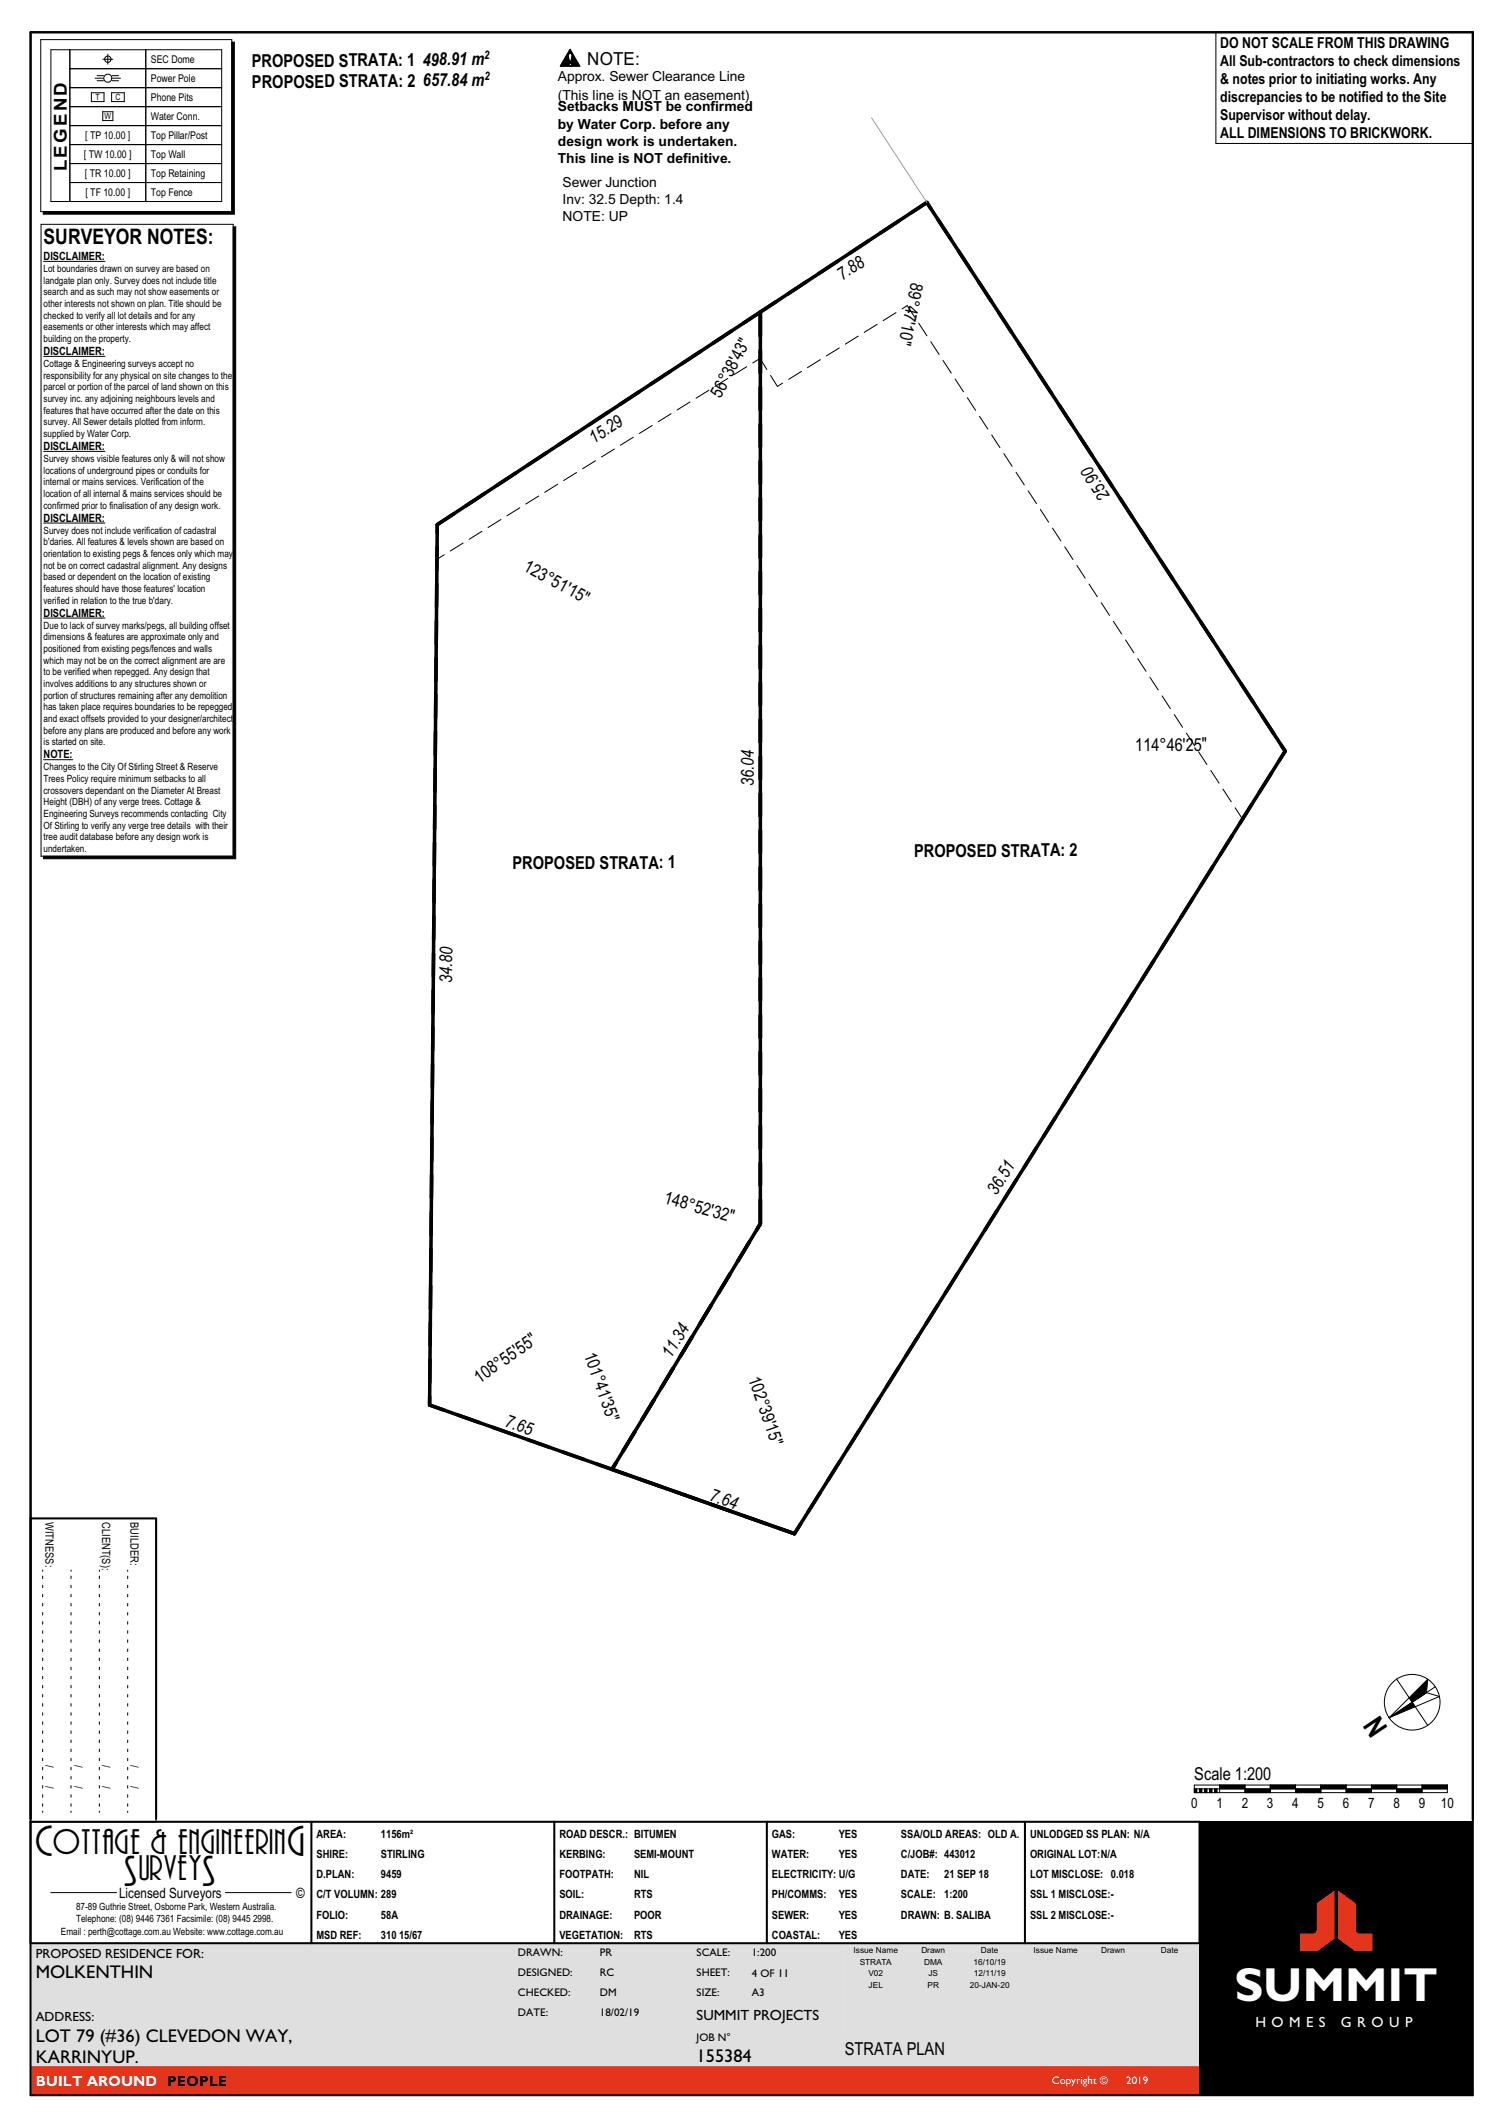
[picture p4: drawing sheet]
<svg xmlns="http://www.w3.org/2000/svg" width="297mm" height="420mm" viewBox="0 0 297 420" stroke-linecap="round" stroke-linejoin="round" font-family="sans-serif">
<path d="M167 384.1h70.1v18.6h-70.1z" fill-rule="evenodd" fill="#dfdfdf"/>
<!-- layer: O__TITLE -->
<path d="M6.1 408.4h231v5.7h-231z" fill-rule="evenodd" fill="#e3351c"/>
<path d="M6.1 384.1h160.9v18.6h70.1v5.7h-231z" fill-rule="evenodd" fill="#dfdfdf"/>
<path d="M237.1 360.1h54v54h-54z" fill-rule="evenodd" fill="#000"/>
<g fill="#e3351c">
<path d="M260.2 376.2l3.5-2.5v9.5l-3.4 2.5h-3.4v-3.5h2.6l.6-.4 .1-.3z" fill-rule="evenodd"/>
<path d="M264.4 373.7l3.5 2.5v5.3l.1 .3 .6 .4h2.6v3.5h-3.4l-3.4-2.5z" fill-rule="evenodd"/>
</g>
<g fill="none" stroke="#000" stroke-width=".2">
<path d="M240.3 6.4h50.7v22h-50.7zM6 300.1h24.8v60h-24.8zM8.4 310.3v.3M8.4 311.5v.5M8.4 313.3v.5M8.4 315.1v.5M8.4 316.9v.5M8.4 318.7v.5M14 310.3v.3M14 311.5v.5M14 313.3v.5M14 315.1v.5"/>
<path d="M14 316.9v.5M14 318.7v.5M19.6 310.3v.3M19.6 311.5v.5M19.6 313.3v.5M19.6 315.1v.5M19.6 316.9v.5M19.6 318.7v.5M25.2 310.3v.3M25.2 311.5v.5M25.2 313.3v.5M25.2 315.1v.5"/>
<path d="M25.2 316.9v.5M25.2 318.7v.5M8.4 320.5v.5M8.4 322.3v.5M8.4 324.1v.5M8.4 325.9v.5M8.4 327.7v.5M8.4 329.5v.5M8.4 331.3v.5M8.4 333.1v.5M8.4 334.9v.5M8.4 336.7v.5"/>
<path d="M8.4 338.5v.5M14 320.5v.5M14 322.3v.5M14 324.1v.5M14 325.9v.5M14 327.7v.5M14 329.5v.5M14 331.3v.5M14 333.1v.5M14 334.9v.5M14 336.7v.5M14 338.5v.5"/>
<path d="M19.6 320.5v.5M19.6 322.3v.5M19.6 324.1v.5M19.6 325.9v.5M19.6 327.7v.5M19.6 329.5v.5M19.6 331.3v.5M19.6 333.1v.5M19.6 334.9v.5M19.6 336.7v.5M19.6 338.5v.5M25.2 320.5v.5"/>
<path d="M25.2 322.3v.5M25.2 324.1v.5M25.2 325.9v.5M25.2 327.7v.5M25.2 329.5v.5M25.2 331.3v.5M25.2 333.1v.5M25.2 334.9v.5M25.2 336.7v.5M25.2 338.5v.5M8.4 340.3v.5M8.4 342.1v.5"/>
<path d="M8.4 343.9v.5M8.4 345.7v.5M8.4 347.5v.5M8.4 349.3v.5M8.4 351.1v.5M8.4 352.9v.5M8.4 354.7v.5M8.4 356.5v.5M8.4 358v.2M14 340.3v.5M14 342.1v.5M14 343.9v.5"/>
<path d="M14 345.7v.5M14 347.5v.5M14 349.3v.5M14 351.1v.5M14 352.9v.5M14 354.7v.5M14 356.5v.5M14 358v.2M19.6 340.3v.5M19.6 342.1v.5M19.6 343.9v.5M19.6 345.7v.5"/>
<path d="M19.6 347.5v.5M19.6 349.3v.5M19.6 351.1v.5M19.6 352.9v.5M19.6 354.7v.5M19.6 356.5v.5M19.6 358v.2M25.2 340.3v.5M25.2 342.1v.5M25.2 343.9v.5M25.2 345.7v.5M25.2 347.5v.5"/>
<path d="M25.2 349.3v.5M25.2 351.1v.5M25.2 352.9v.5M25.2 354.7v.5M25.2 356.5v.5M25.2 358v.2M10 374.1h13M44.5 374.1h13"/>
</g>
<path d="M6 6.4h285v407.7h-285zM6 360.1h231v24h-231M61.5 360.1v24M109.5 360.1v24M151.5 360.1v24M202.5 360.1v24" fill="none" stroke="#000" stroke-width=".4"/>
<!-- layer: 1 SITE 07_strata -->
<g fill="none" stroke="#000" stroke-width=".7">
<path d="M153.3 59.6l-6.4 4.3M159.4 55.6l-3.7 2.5M165.5 51.6l-3.7 2.5M171.6 47.6l-3.7 2.5M177.7 43.6l-3.7 2.5M183.9 41.2l-.8-1.2-3 2M185.4 43.5l2.5 3.7M189.4 49.6l2.4 3.7M193.4 55.7l2.4 3.7M126.3 77.4l-3.8 2.5M132.4 73.4l-3.8 2.5M138.5 69.4l-3.8 2.5"/>
<path d="M144.6 65.4l-3.8 2.5M150.2 61.7v4.7M150.2 69.2v4.5M150.2 76.5v4.5M197.4 61.8l2.4 3.8M201.4 67.9l2.4 3.8M205.3 74l2.5 3.8M95.8 97.5l-3.7 2.5M101.9 93.5l-3.7 2.5M108 89.5l-3.7 2.5M114.1 85.5l-3.7 2.4M120.2 81.4l-3.8 2.5"/>
<path d="M150.2 83.8v4.5M150.2 91.1v4.5M150.2 98.4v4.5M209.3 80.1l2.5 3.8M213.3 86.2l2.5 3.8M217.3 92.4l2.5 3.7M221.3 98.5l2.5 3.7M86.3 115.5v4.5M86.4 108.2l-.1 4.5M89.7 101.5l-3.3 2.2v1.7M150.2 105.7v4.5M150.2 113v4.5"/>
<path d="M225.3 104.6l2.5 3.7M229.3 110.7l2.5 3.8M233.3 116.8l2.4 3.8M86.1 137.4v4.5M86.2 130.1l-.1 4.5M86.2 122.8v4.5M150.2 120.3v4.5M150.2 127.6v4.5M150.2 134.9v4.5M237.3 122.9l2.4 3.8M241.3 129l2.4 3.8M245.3 135.1l2.4 3.8"/>
<path d="M85.9 159.3v4.5M86 152l-.1 4.5M86.1 144.7l-.1 4.5M150.2 142.2v4.5M150.2 149.5v4.5M150.2 156.8v4.5M247.4 158.9l-2.4 3.9M249.2 141.3l2.5 3.7M251.3 152.8l-2.4 3.8M253.2 147.3l.8 1.2-1.3 1.9M85.8 173.9v4.5M85.9 166.6l-.1 4.5"/>
<path d="M150.2 164.1v4.5M150.2 171.4v4.5M150.2 178.7v4.5M235.7 177.5l-2.3 3.8M239.6 171.3l-2.4 3.8M243.5 165.1l-2.4 3.8M85.6 195.8v4.5M85.7 188.5l-.1 4.5M85.7 181.2v4.5M150.2 186v4.5M150.2 193.3v4.5M224.1 196.1l-2.4 3.8"/>
<path d="M228 189.9l-2.4 3.8M231.9 183.7l-2.4 3.8M85.4 217.6v4.5M85.5 210.3l-.1 4.5M85.5 203.1v4.4M150.2 200.6v4.5M150.2 207.9v4.5M150.2 215.2v4.5M212.5 214.6l-2.4 3.8M216.4 208.4l-2.4 3.8M220.2 202.2l-2.4 3.9M85.2 239.5v4.5"/>
<path d="M85.3 232.2l-.1 4.5M85.4 224.9l-.1 4.5M150.2 237.1v4.8l-.7 1.2M150.2 222.5v4.5M150.2 229.8v4.5M197 239.4l-2.4 3.8M200.8 233.2l-2.3 3.8M204.7 227l-2.4 3.8M208.6 220.8l-2.4 3.8M85.1 254.1v4.5M85.2 246.8l-.1 4.5M140.5 258l-2.3 3.8"/>
<path d="M144.3 251.7l-2.3 3.9M148.1 245.5l-2.3 3.8M185.3 257.9l-2.4 3.8M189.2 251.7l-2.4 3.8M193.1 245.5l-2.4 3.9M84.9 276v1.7l2.9 1M85 268.7l-.1 4.5M85 261.4v4.5M90.5 279.7l4.2 1.5M129.2 276.7l-2.3 3.9M133 270.5l-2.3 3.8M136.8 264.2l-2.4 3.9"/>
<path d="M173.7 276.5l-2.4 3.8M177.6 270.3l-2.4 3.8M181.5 264.1l-2.4 3.8M97.4 282.1l4.2 1.5M104.2 284.5l4.3 1.5M111.1 287l4.3 1.5M118 289.4l5.9 2.1M121.7 289.2l-.8 1.2M125.4 283l-2.3 3.8M126.5 292.4l4.3 1.5M133.4 294.8l4.2 1.5M140.3 297.2l4.2 1.5"/>
<path d="M147.2 299.7l4.2 1.5M162.1 295l-2.4 3.8M165.9 288.8l-2.3 3.8M169.8 282.6l-2.4 3.9M158.2 301.2l-1.2 1.9-3-1"/>
</g>
<!-- layer: O__SITE_TITLE -->
<g fill="#000">
<path d="M274.5 339.5l4.6-3.1 .6 .9z"/>
<path d="M8.6 41.8h37.2v-33.5h.5v34h-37.7z" fill-rule="evenodd"/>
<path d="M46.1 44.8h.5v124.9h-38v-.5h37.5z" fill-rule="evenodd"/>
<path d="M278.5 335.6l3.6-3.7-.2 2.6-2.8 1.9z" fill-rule="evenodd"/>
<path d="M236 353.6h.5v.7h-.5z" fill-rule="evenodd"/>
<path d="M237 353.6h.5v.7h-.5z" fill-rule="evenodd"/>
<path d="M238 353.6h.5v.7h-.5z" fill-rule="evenodd"/>
<path d="M239 353.6h.5v.7h-.5z" fill-rule="evenodd"/>
<path d="M240 353.6h.5v.7h-.5z" fill-rule="evenodd"/>
<path d="M241 352.8h5v.8h-5z" fill-rule="evenodd"/>
<path d="M246 353.6h5v.7h-5z" fill-rule="evenodd"/>
<path d="M251 352.8h5v.8h-5z" fill-rule="evenodd"/>
<path d="M256 353.6h5v.7h-5z" fill-rule="evenodd"/>
<path d="M261 352.8h5v.8h-5z" fill-rule="evenodd"/>
<path d="M266 353.6h5v.7h-5z" fill-rule="evenodd"/>
<path d="M271 352.8h5v.8h-5z" fill-rule="evenodd"/>
<path d="M276 353.6h5v.7h-5z" fill-rule="evenodd"/>
<path d="M281 352.8h5v.8h-5z" fill-rule="evenodd"/>
</g>
<g fill="none" stroke="#000" stroke-width=".2">
<path d="M8.1 7.8h37.7v34h-37.7zM10.1 9.8h33.7v30h-33.7zM13.8 13.6h30M13.8 9.8v30M13.8 17.3h30M18.1 18.3h2.5v1.8h-2.5zM18.8 15.5h1.5M19.2 15h1.2M19.2 16h1.2M20.3 11.7h2M21.3 10.7v2M22.1 18.3h2.5v1.8h-2.5z"/>
<path d="M22.2 15h1.2M22.2 16h1.2M22.3 15.5h1.5M28.8 9.8v30M45.8 8.3h.5v34h-37.7v-.5M13.8 21.1h30M13.8 24.8h30M13.8 28.6h30M13.8 32.3h30M13.8 36.1h30M20.3 22.1h2v1.7h-2zM8.1 44.3h38v124.9h-38z"/>
<path d="M8.6 51.7h12.1M46.1 44.8h.5v124.9h-38v-.5M8.6 70.4h12.1M8.6 89.2h12.1M8.6 103.4h12.1M8.6 122.2h12.1M8.6 150.2h5.8M276 331.9a5.5 5.5 0 0 1 7.6 1.5 5.5 5.5 0 0 1-1.5 7.6M276 331.9a5.5 5.5 0 0 0-1.5 7.6 5.5 5.5 0 0 0 7.6 1.5M276 331.9l6.1 9.1M281.9 334.5l2.5 .8-9.9 4.2M281.9 334.5l-7.4 5"/>
<path d="M281.9 334.5l.2-2.6-7.6 7.6M283.6 333.4l-3.4 2.3M236 352.8h50v1.5h-50zM236 353.6h50M236.5 353.6v.7M237 353.6v.7M237.5 353.6v.7M238 353.6v.7M238.5 353.6v.7M239 353.6v.7M239.5 353.6v.7M240 353.6v.7"/>
<path d="M240.5 353.6v.7M241 352.8v1.5M246 352.8v1.5M251 352.8v1.5M256 352.8v1.5M261 352.8v1.5M266 352.8v1.5M271 352.8v1.5M276 352.8v1.5M281 352.8v1.5"/>
<circle cx="21.3" cy="15.5" r=".8"/>
<circle cx="21.3" cy="11.7" r=".63"/>
</g>
<g fill="none" stroke="#000" stroke-width=".2">
<path d="M110.8 13h3.7M110.8 12.9h1.7M110.9 12.7h1.5M110.9 12.6h1.5M111 12.5h1.5M111.1 12.4h3.1M111.1 12.3h3M111.2 12.2h2.8M111.3 12.1h1.2M111.3 12h1.1M111.4 11.9h1.1M111.5 11.8h.9"/>
<path d="M111.5 11.7h.9M111.6 11.6h.8M111.6 11.4h.8M111.7 11.3h.6M111.7 11.2h.6M111.9 11h.4M112 10.9h.3M112 10.8h.3M112.1 10.7h.3M112.2 10.6h.9M112.2 10.5h.9M112.3 11v.1h-.5"/>
<path d="M112.3 10.4h.7M112.3 11.1l.2 1.1M112.3 10.8v.2M112.3 10.3h.6M112.4 12.7v.1M112.4 12.7h.1M112.4 12.8h.1M112.4 12.6v.1M112.4 10.1h.5M112.4 12.6h.1M112.4 12.8v.1M112.4 12.9l.3 .1"/>
<path d="M112.4 10h.4M112.5 12.5l-.1 .1M112.5 12.5h.1M112.5 9.9h.3M112.6 9.8h.1M112.6 9.7l2 3.4h-3.9zM112.7 12.4h.1M112.7 12.4l-.2 .1M112.7 13h.1M112.8 12.4v.1M112.8 13h-.1M112.8 12.5h.1"/>
<path d="M112.8 13h.1M112.8 12.1h1.2M112.8 12h1.1M112.9 12.5h.1M112.9 12.5h1.4M112.9 11.9h1M112.9 12.5v.1M112.9 12.9h1.5M112.9 11.8h.9M112.9 11.7h.9M112.9 12.6h.1M112.9 12.9l-.1 .1"/>
<path d="M112.9 12.6h1.4M112.9 11.6h.8M112.9 12.7h1.5M112.9 12.8v.1M113 12.6v.1M113 10.7h.2M113 12.7h.1M113 12.7l-.1 .1M113 11.3h.6M113 11.4h.6M113 10.8h.2M113 11.2h.5"/>
<path d="M113 10.8l.1 .2M113 10.8a.41 .41 0 0 0-.3-.2 .41 .41 0 0 0-.4 .2M113.1 11h.3M113.1 10.9h.2M113.1 11.1h.3M113.1 11.1h-.1M113.1 11.1l-.3 1.1M113.1 11v.1M136.4 79.4l-2.6 1.6M140.1 77.1l-2.6 1.6M143.8 74.8l-2.5 1.6M147.6 72.5l-2.6 1.6"/>
<path d="M148.7 71.7l1.5-.9 1.3 2.2M152.3 74.2l1.3 2.2 1-.7M158.4 73.4l-2.6 1.6M162.1 71.1l-2.5 1.6M165.8 68.8l-2.5 1.5M169.6 66.4l-2.6 1.6M173.3 64.1l-2.5 1.6M177.1 61.8l-2.6 1.6M178.2 61l1.1-.6 1.5 2.3M181.5 63.9l1.7 2.5M183.9 67.5l1.7 2.6M186.3 71.2l1.7 2.5"/>
<path d="M188.7 74.9l1.7 2.5M191.1 78.6l1.7 2.5M106.5 98l-2.6 1.6M110.2 95.7l-2.6 1.6M113.9 93.4l-2.5 1.6M117.7 91.1l-2.6 1.5M121.4 88.7l-2.5 1.6M125.1 86.4l-2.5 1.6M128.9 84.1l-2.6 1.6M132.6 81.8l-2.5 1.6M193.6 82.3l1.6 2.5M196 86l1.6 2.5"/>
<path d="M198.4 89.6l1.6 2.6M200.8 93.3l1.6 2.5M203.2 97l1.6 2.5M87.8 109.7l-1.5 .8M91.5 107.3l-2.5 1.6M95.3 105l-2.6 1.6M99 102.7l-2.6 1.6M102.7 100.4l-2.5 1.5M205.6 100.7l1.6 2.5M208 104.4l1.6 2.5M210.4 108.1l1.6 2.5M212.8 111.8l1.6 2.5"/>
<path d="M215.2 115.4l1.6 2.6M217.6 119.1l1.6 2.5M220 122.8l1.7 2.5M222.4 126.5l1.7 2.5M224.8 130.2l1.7 2.5M227.2 133.9l1.7 2.5M229.6 137.5l1.7 2.6M232 141.2l1.7 2.5M234.4 144.9l1.7 2.5M236.9 148.6l1.6 2.5M239.3 152.3l1.6 2.5M241.7 156l1.6 2.5"/>
<path d="M244.1 159.7l1.5 2.2"/>
</g>
<path d="M150.2 61.7v180.2l-29.3 48.5 36.1 12.7M86.4 103.7l96.7-63.7 70.9 108.5-97 154.6-72.1-25.4z" fill="none" stroke="#000" stroke-width=".7"/>
<path d="M172.2 23.3l10.9 16.7" fill="none" stroke="#9f9f9f" stroke-width=".2"/>
<!-- layer: O__SITE_TITLE -->
<path d="M6.1 300.1h24.8v59.4M6.1 359.5v-353.1h284.9v353.1" fill="none" stroke="#000" stroke-width=".4"/>
<text font-size="9.5" fill="#fff" x="243.9" y="395.4">SUMMIT</text>
<g font-size="8">
<text x="7" y="366.7">C</text>
<text x="56.8" y="366.7">G</text>
<text x="24.5" y="372.7">S</text>
<text x="40" y="372.7">S</text>
</g>
<g font-size="6.5">
<text x="10.5" y="366.4">OTTAGE &amp; ENGINEERIN</text>
<text x="27.5" y="371.6">URVEY</text>
</g>
<text font-size="5.6" x="274.4" y="341.6" transform="rotate(-124 274.4 341.6)">N</text>
<text font-size="4.2" x="8.6" y="48.3">SURVEYOR NOTES:</text>
<g font-size="3.6">
<text x="116.1" y="12.9">NOTE:</text>
<text x="7.1" y="391">MOLKENTHIN</text>
<text x="7.1" y="403.5">LOT 79 (#36) CLEVEDON WAY,</text>
<text x="7.1" y="407.8">KARRINYUP.</text>
<text x="137.7" y="407.6">155384</text>
</g>
<g font-size="3.5">
<text x="49.7" y="13.3">PROPOSED STRATA: 1</text>
<text x="49.8" y="17.4">PROPOSED STRATA: 2</text>
<text x="83.5" y="13">498.91 m</text>
<text x="83.6" y="17.1">657.84 m</text>
<text x="13.2" y="33.9" transform="rotate(-90 13.2 33.9)">LEGEND</text>
<text x="166.4" y="55.5" transform="rotate(-33 166.4 55.5)">7.88</text>
<text x="180.1" y="55.7" transform="rotate(102 180.1 55.7)">89°47'10&quot;</text>
<text x="142.4" y="78.8" transform="rotate(-62 142.4 78.8)">56°38'43&quot;</text>
<text x="117.4" y="87.8" transform="rotate(-33 117.4 87.8)">15.29</text>
<text x="219.5" y="98" transform="rotate(-123 219.5 98)">25.90</text>
<text x="103.2" y="112.7" transform="rotate(29 103.2 112.7)">123°51'15&quot;</text>
<text x="224.3" y="148.5" transform="rotate(-1 224.3 148.5)">114°46'25&quot;</text>
<text x="149" y="155.4" transform="rotate(-90 149 155.4)">36.04</text>
<text x="101.3" y="171.7">PROPOSED STRATA: 1</text>
<text x="180.6" y="169.5">PROPOSED STRATA: 2</text>
<text x="89.3" y="194.3" transform="rotate(-89 89.3 194.3)">34.80</text>
<text x="131" y="237.8" transform="rotate(16 131 237.8)">148°52'32&quot;</text>
<text x="196.9" y="236.4" transform="rotate(-58 196.9 236.4)">36.51</text>
<text x="115.4" y="267.8" transform="rotate(70 115.4 267.8)">101°41'35&quot;</text>
<text x="132.6" y="268.6" transform="rotate(-59 132.6 268.6)">11.34</text>
<text x="94.7" y="273.5" transform="rotate(-35 94.7 273.5)">108°55'55&quot;</text>
<text x="147.8" y="272.5" transform="rotate(71 147.8 272.5)">102°39'15&quot;</text>
<text x="99.6" y="281.9" transform="rotate(20 99.6 281.9)">7.65</text>
<text x="140" y="296.4" transform="rotate(20 140 296.4)">7.64</text>
<text x="236" y="351.8">Scale 1:200</text>
<text x="167" y="406.2">STRATA PLAN</text>
</g>
<g font-size="3">
<text x="241.1" y="9.6">DO NOT SCALE FROM THIS DRAWING</text>
<text x="241.1" y="13.1">All Sub-contractors to check dimensions</text>
<text x="241.1" y="16.7">&amp; notes prior to initiating works. Any</text>
<text x="241.1" y="20.2">discrepancies to be notified to the Site</text>
<text x="241.1" y="23.8">Supervisor without delay.</text>
<text x="241.1" y="27.3">ALL DIMENSIONS TO BRICKWORK.</text>
</g>
<text font-size="2.9" x="137.7" y="399.2">SUMMIT PROJECTS</text>
<g font-size="2.9" fill="#fff">
<text x="248.1" y="400.6">H O M E S</text>
<text x="265" y="400.6">G R O U P</text>
<text x="7.1" y="412.2">BUILT AROUND PEOPLE</text>
</g>
<g font-size="2.8">
<text x="235.4" y="357.3">0</text>
<text x="240.4" y="357.3">1</text>
<text x="245.4" y="357.3">2</text>
<text x="250.4" y="357.3">3</text>
<text x="255.4" y="357.3">4</text>
<text x="260.4" y="357.3">5</text>
<text x="265.4" y="357.3">6</text>
<text x="270.4" y="357.3">7</text>
<text x="275.4" y="357.3">8</text>
<text x="280.4" y="357.3">9</text>
<text x="284.7" y="357.3">10</text>
<text x="23.5" y="375.2">Licensed Surveyors</text>
<text x="58.5" y="375.2">©</text>
</g>
<g font-size="2.7">
<text x="110.2" y="15.9">Approx. Sewer Clearance Line</text>
<text x="110.2" y="19.7">(This line is NOT an easement)</text>
<text x="110.2" y="22">Setbacks MUST be confirmed</text>
<text x="110.2" y="25.4">by Water Corp. before any</text>
<text x="110.2" y="28.9">design work is undertaken.</text>
<text x="110.2" y="32.3">This line is NOT definitive.</text>
<text x="111.2" y="37">Sewer Junction</text>
<text x="111.2" y="40.3">Inv: 32.5 Depth: 1.4</text>
<text x="111.2" y="43.7">NOTE: UP</text>
</g>
<g font-size="2.6">
<text x="7.1" y="387">PROPOSED RESIDENCE FOR:</text>
<text x="7.1" y="399.5">ADDRESS:</text>
</g>
<g font-size="2.3">
<text x="95.7" y="11.7">2</text>
<text x="95.7" y="15.8">2</text>
<text x="8.6" y="51.4">DISCLAIMER:</text>
<text x="8.6" y="70.2">DISCLAIMER:</text>
<text x="8.6" y="88.9">DISCLAIMER:</text>
<text x="8.6" y="103.1">DISCLAIMER:</text>
<text x="8.6" y="121.9">DISCLAIMER:</text>
<text x="8.6" y="149.9">NOTE:</text>
<text x="9" y="300.8" transform="rotate(90 9 300.8)">WITNESS:</text>
<text x="20.2" y="300.8" transform="rotate(90 20.2 300.8)">CLIENT(S):</text>
<text x="25.8" y="300.8" transform="rotate(90 25.8 300.8)">BUILDER:</text>
<text x="9" y="348.8" transform="rotate(90 9 348.8)">/</text>
<text x="9" y="352.9" transform="rotate(90 9 352.9)">/</text>
<text x="14.7" y="348.8" transform="rotate(90 14.7 348.8)">/</text>
<text x="14.7" y="352.9" transform="rotate(90 14.7 352.9)">/</text>
<text x="20.2" y="348.8" transform="rotate(90 20.2 348.8)">/</text>
<text x="20.2" y="352.9" transform="rotate(90 20.2 352.9)">/</text>
<text x="25.8" y="348.8" transform="rotate(90 25.8 348.8)">/</text>
<text x="25.8" y="352.9" transform="rotate(90 25.8 352.9)">/</text>
<text x="62.5" y="363.2">AREA:</text>
<text x="75.3" y="363.2">1156m²</text>
<text x="110.5" y="363.2">ROAD DESCR.: BITUMEN</text>
<text x="152.5" y="363.2">GAS:</text>
<text x="165.7" y="363.2">YES</text>
<text x="178" y="363.2">SSA/OLD AREAS: OLD A.</text>
<text x="203.5" y="363.2">UNLODGED SS PLAN: N/A</text>
<text x="62.5" y="367.2">SHIRE:</text>
<text x="62.5" y="371.2">D.PLAN:</text>
<text x="75.3" y="367.2">STIRLING</text>
<text x="75.3" y="371.2">9459</text>
<text x="110.5" y="367.2">KERBING:</text>
<text x="110.5" y="371.2">FOOTPATH:</text>
<text x="125.3" y="367.2">SEMI-MOUNT</text>
<text x="125.3" y="371.2">NIL</text>
<text x="152.5" y="367.2">WATER:</text>
<text x="152.5" y="371.2">ELECTRICITY: U/G</text>
<text x="165.7" y="367.2">YES</text>
<text x="178" y="367.2">C/JOB#: 443012</text>
<text x="178" y="371.2">DATE:</text>
<text x="186.6" y="371.2">21 SEP 18</text>
<text x="203.5" y="367.2">ORIGINAL LOT:N/A</text>
<text x="203.5" y="371.2">LOT MISCLOSE: 0.018</text>
<text x="62.5" y="375.2">C/T VOLUMN: 289</text>
<text x="110.5" y="375.2">SOIL:</text>
<text x="125.3" y="375.2">RTS</text>
<text x="152.5" y="375.2">PH/COMMS:</text>
<text x="165.7" y="375.2">YES</text>
<text x="178" y="375.2">SCALE:</text>
<text x="186.6" y="375.2">1:200</text>
<text x="203.5" y="375.2">SSL 1 MISCLOSE:-</text>
<text x="62.5" y="379.2">FOLIO:</text>
<text x="62.5" y="383.2">MSD REF:</text>
<text x="75.3" y="379.2">58A</text>
<text x="75.3" y="383.2">310 15/67</text>
<text x="110.5" y="379.2">DRAINAGE:</text>
<text x="110.5" y="383.2">VEGETATION:</text>
<text x="125.3" y="379.2">POOR</text>
<text x="125.3" y="383.2">RTS</text>
<text x="152.5" y="379.2">SEWER:</text>
<text x="152.5" y="383.2">COASTAL:</text>
<text x="165.7" y="379.2">YES</text>
<text x="165.7" y="383.2">YES</text>
<text x="178" y="379.2">DRAWN: B. SALIBA</text>
<text x="203.5" y="379.2">SSL 2 MISCLOSE:-</text>
</g>
<g font-size="2.2">
<text x="102.4" y="386.6">DRAWN:</text>
<text x="118.6" y="386.6">PR</text>
<text x="137.7" y="386.6">SCALE:</text>
<text x="148.6" y="386.7">1:200</text>
<text x="102.4" y="394.5">CHECKED:</text>
<text x="102.4" y="390.6">DESIGNED:</text>
<text x="118.6" y="390.6">RC</text>
<text x="118.6" y="394.5">DM</text>
<text x="137.7" y="390.6">SHEET:</text>
<text x="137.7" y="394.5">SIZE:</text>
<text x="148.6" y="390.7">4 OF 11</text>
<text x="148.6" y="394.5">A3</text>
<text x="102.4" y="398.5">DATE:</text>
<text x="118.6" y="398.5">18/02/19</text>
<text x="137.7" y="403.3">JOB N°</text>
</g>
<g font-size="2.2" fill="#fff">
<text x="207.9" y="411.9">Copyright ©</text>
<text x="222.6" y="411.9">2019</text>
</g>
<g font-size="2.1">
<text x="29.8" y="12.5">SEC Dome</text>
<text x="29.8" y="16.2">Power Pole</text>
<text x="29.8" y="20">Phone Pits</text>
<text x="29.8" y="23.7">Water Conn.</text>
<text x="16.8" y="27.5">[ TP 10.00 ]</text>
<text x="29.8" y="27.5">Top Pillar/Post</text>
<text x="16.6" y="31.2">[ TW 10.00 ]</text>
<text x="16.8" y="35">[ TR 10.00 ]</text>
<text x="29.8" y="35">Top Retaining</text>
<text x="29.8" y="31.2">Top Wall</text>
<text x="16.9" y="38.7">[ TF 10.00 ]</text>
<text x="29.8" y="38.7">Top Fence</text>
</g>
<g font-size="2">
<text x="8.6" y="53.8">Lot boundaries drawn on survey are based on</text>
<text x="8.6" y="56.1">landgate plan only. Survey does not include title</text>
<text x="8.6" y="58.4">search and as such may not show easements or</text>
<text x="8.6" y="60.7">other interests not shown on plan. Title should be</text>
<text x="8.6" y="63">checked to verify all lot details and for any</text>
<text x="8.6" y="65.3">easements or other interests which may affect</text>
<text x="8.6" y="67.6">building on the property.</text>
<text x="8.6" y="72.5">Cottage &amp; Engineering surveys accept no</text>
<text x="8.6" y="74.8">responsibility for any physical on site changes to the</text>
<text x="8.6" y="77.2">parcel or portion of the parcel of land shown on this</text>
<text x="8.6" y="79.5">survey inc. any adjoining neighbours levels and</text>
<text x="8.6" y="81.8">features that have occurred after the date on this</text>
<text x="8.6" y="84.1">survey. All Sewer details plotted from inform.</text>
<text x="8.6" y="86.4">supplied by Water Corp.</text>
<text x="8.6" y="91.3">Survey shows visible features only &amp; will not show</text>
<text x="8.6" y="93.6">locations of underground pipes or conduits for</text>
<text x="8.6" y="95.9">internal or mains services. Verification of the</text>
<text x="8.6" y="98.2">location of all internal &amp; mains services should be</text>
<text x="8.6" y="100.5">confirmed prior to finalisation of any design work.</text>
<text x="8.6" y="105.5">Survey does not include verification of cadastral</text>
<text x="8.6" y="107.8">b'daries. All features &amp; levels shown are based on</text>
<text x="8.6" y="110.1">orientation to existing pegs &amp; fences only which may</text>
<text x="8.6" y="112.4">not be on correct cadastral alignment. Any designs</text>
<text x="8.6" y="114.7">based or dependent on the location of existing</text>
<text x="8.6" y="117">features should have those features' location</text>
<text x="8.6" y="119.3">verified in relation to the true b'dary.</text>
<text x="8.6" y="124.3">Due to lack of survey marks/pegs, all building offset</text>
<text x="8.6" y="126.6">dimensions &amp; features are approximate only and</text>
<text x="8.6" y="128.9">positioned from existing pegs/fences and walls</text>
<text x="8.6" y="131.2">which may not be on the correct alignment are are</text>
<text x="8.6" y="133.5">to be verified when repegged. Any design that</text>
<text x="8.6" y="135.8">involves additions to any structures shown or</text>
<text x="8.6" y="138.1">portion of structures remaining after any demolition</text>
<text x="8.6" y="140.4">has taken place requires boundaries to be repegged</text>
<text x="8.6" y="142.7">and exact offsets provided to your designer/architect</text>
<text x="8.6" y="145">before any plans are produced and before any work</text>
<text x="8.6" y="147.3">is started on site.</text>
<text x="8.6" y="152.3">Changes to the City Of Stirling Street &amp; Reserve</text>
<text x="8.6" y="154.6">Trees Policy require minimum setbacks to all</text>
<text x="8.6" y="156.9">crossovers dependant on the Diameter At Breast</text>
<text x="8.6" y="159.2">Height (DBH) of any verge trees. Cottage &amp;</text>
<text x="8.6" y="161.5">Engineering Surveys recommends contacting City</text>
<text x="8.6" y="163.8">Of Stirling to verify any verge tree details with their</text>
<text x="8.6" y="166.1">tree audit database before any design work is</text>
<text x="8.6" y="168.4">undertaken.</text>
<text x="15" y="377.4">87-89 Guthrie Street, Osborne Park, Western Australia.</text>
<text x="12" y="382.4">Email : perth@cottage.com.au Website: www.cottage.com.au</text>
<text x="15" y="379.9">Telephone: (08) 9446 7361 Facsimile: (08) 9445 2998.</text>
</g>
<g font-size="1.7">
<text x="18.9" y="19.8">T</text>
<text x="20.7" y="23.6">W</text>
<text x="22.8" y="19.8">C</text>
</g>
<g font-size="1.6">
<text x="168.7" y="385.9">Issue Name</text>
<text x="169.9" y="388.4">STRATA</text>
<text x="182.1" y="385.9">Drawn</text>
<text x="182.6" y="388.4">DMA</text>
<text x="192.4" y="388.4">16/10/19</text>
<text x="193.8" y="385.9">Date</text>
<text x="204.2" y="385.9">Issue Name</text>
<text x="217.6" y="385.9">Drawn</text>
<text x="229.4" y="385.9">Date</text>
<text x="171.6" y="390.6">V02</text>
<text x="171.7" y="392.9">JEL</text>
<text x="183.3" y="392.9">PR</text>
<text x="183.5" y="390.6">JS</text>
<text x="191.7" y="392.9">20-JAN-20</text>
<text x="192.4" y="390.6">12/11/19</text>
</g>
</svg>
